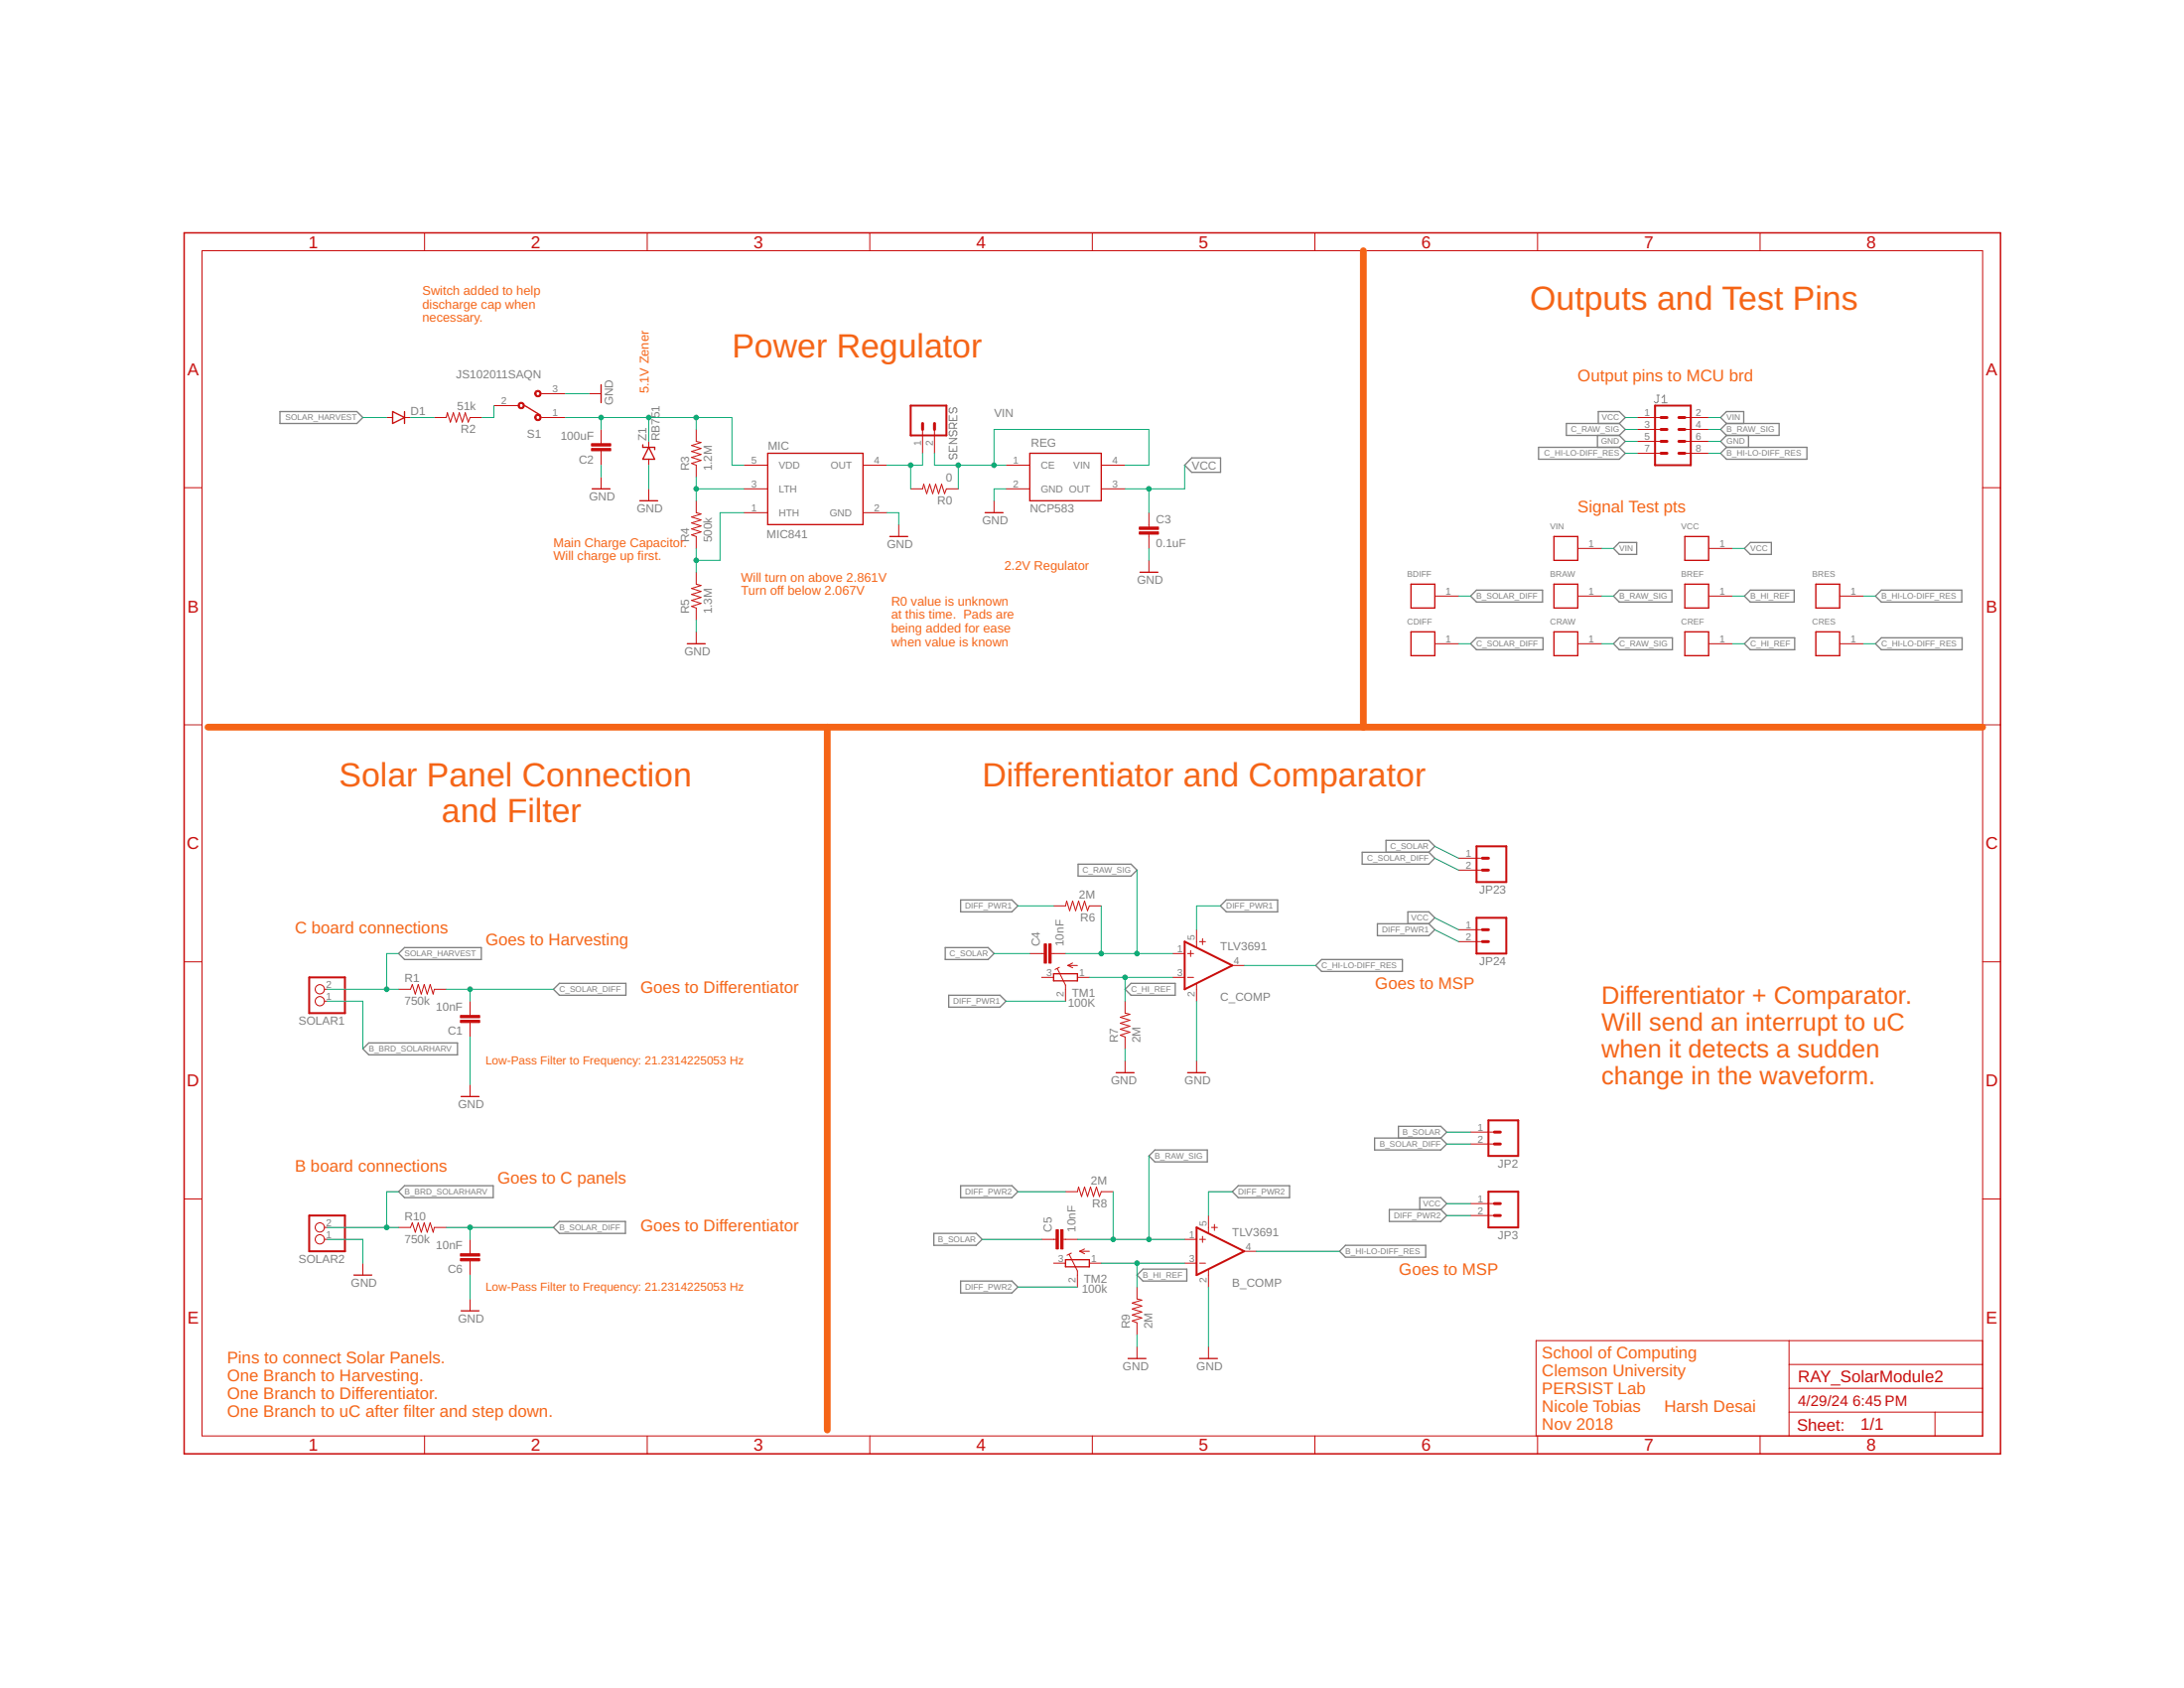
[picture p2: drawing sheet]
<svg xmlns="http://www.w3.org/2000/svg" width="279mm" height="216mm" viewBox="0 0 279 216" stroke-linecap="round" stroke-linejoin="round" font-family="sans-serif">
<g fill="none" stroke="#808080" stroke-width=".13">
<path d="M121.4 53.1v.7h1v-.7M121.4 57.1v.6h1v-.6M121.4 56.1h1l-1 .6h1M121.6 58.1l-.2 .1v.3l.2 .2h.2l.1-.2v-.3l.2-.1h.1l.2 .1v.3l-.2 .2M121.6 52.2l-.2 .1v.3l.2 .2h.2l.1-.2v-.3l.2-.1h.1l.2 .1v.3l-.2 .2M121.6 55.1l-.2 .2v.3l.2 .2h.2l.1-.2v-.3l.2-.2h.1l.2 .2v.3l-.2 .2M121.9 53.5v.3M121.9 57.4v.3M122.1 54.8v-.5l-.2-.2h-.3l-.2 .2v.5h1M122.4 54.1l-.3 .3M212 50.5h.3M212.1 50.5v.9l-.1 .1h-.2l-.2-.1"/>
<path d="M212.6 51.5h.7M212.6 50.9l.3-.4v1"/>
</g>
<g fill="none" stroke="#808080" stroke-width=".17">
<path d="M35.8 52.6h9.9l.7 .8-.7 .8h-9.9zM152.5 58.6h3.6v1.8h-3.6l-.9-.9zM196.8 57.2h10.4l.7 .8-.7 .7h-10.4zM204.4 55.7v1.5M204.5 54.2v-1.6h2.7l.7 .8-.7 .8M207.2 55.7l.7 .8-.7 .7M207.2 54.2h-6.8v1.5h6.8M207.2 54.2l.7 .7-.7 .8M220.9 57.2h10.3v1.5h-10.3l-.8-.7zM220.9 54.2h6.7v1.5h-6.7M220.9 55.7l-.8 .8 .8 .7M220.9 54.2l-.8-.8 .8-.8h2.2v1.6"/>
<path d="M220.9 54.2l-.8 .7 .8 .8M223.7 55.7v1.5M188.1 76.2l.8-.7h8.4v1.5h-8.4zM207.2 69.4h2.2v1.5h-2.2l-.8-.8zM207.2 75.5h6.7v1.5h-6.7l-.8-.8zM223.9 69.4h2.7v1.5h-2.7l-.7-.8zM223.9 75.5h5.6v1.5h-5.6l-.7-.8zM239.9 76.2l.8-.7h10.3v1.5h-10.3zM188.9 81.6h8.5v1.5h-8.5l-.8-.8zM207.2 81.6h6.8v1.5h-6.8l-.8-.8zM223.9 81.6h5.7v1.5h-5.7l-.7-.8zM239.9 82.3l.8-.7h10.3v1.5h-10.3z"/>
<path d="M122.9 115.1h6.6l.7 .8-.7 .7h-6.6zM137.9 110.5h6.8l.8 .8-.8 .8h-6.8zM156.1 115.9l.8-.8h6.5v1.5h-6.5zM174.3 109h8.5l.8 .8-.8 .7h-8.5zM176.2 118.2h6.6l.8 .7-.8 .8h-6.6zM177.3 109v-1.5h5.5l.8 .7-.8 .8M180.1 118.2v-1.6h2.7l.8 .8-.8 .8M46.4 134.2l.8-.8h11.3v1.5h-11.3zM51 122l.8-.8h9.8v1.5h-9.8zM71.6 125.8h8.5v1.5h-8.5l-.8-.8zM120.9 121.2h5.5l.8 .8-.8 .7h-5.5zM121.4 127.3h6.5l.8 .8-.8 .7h-6.5z"/>
<path d="M143.9 126.5l.8-.7h5.6v1.5h-5.6zM168.3 123.5l.8-.8h10.3v1.5h-10.3zM51 152.4l.8-.7h11.3v1.5h-11.3zM71.6 156.2h8.4v1.6h-8.4l-.8-.8zM119.5 157.8h5.4l.7 .7-.7 .8h-5.4zM122.9 151.7h6.6l.7 .7-.7 .8h-6.6zM147.7 147.1h6.8v1.5h-6.8l-.7-.8zM157.6 152.4l.8-.7h6.6v1.5h-6.6zM175.9 145.6h8.4l.8 .7-.8 .8h-8.4zM177.7 154.7h6.6l.8 .8-.8 .7h-6.6zM178.9 145.6v-1.5h5.4l.8 .7-.8 .8M181.6 154.7v-1.5h2.7l.8 .7-.8 .8"/>
<path d="M122.9 163.9h6.6l.7 .7-.7 .8h-6.6zM145.5 163.1l.7-.8h5.6v1.6h-5.6zM171.4 160l.7-.7h10.3v1.5h-10.3z"/>
</g>
<g fill="none" stroke="#c90d0c" stroke-width=".17">
<path d="M50.2 52.6l1.6 .8-1.6 .8zM51.8 52.6v1.6M67.1 51.9l2 1.2M76.9 49.2v2.3M82.2 56.9v.3h1.6v.3M83 57.2l.8 1.5h-1.6zM98.2 58h12.2v9.1h-12.2zM131.7 58h9.2v6.1h-9.2zM75.8 62.5h2.2M81.9 64.1h2.2M113.8 68.6h2.3M126 65.6h2.3"/>
<path d="M145.8 73.2h2.3M180.5 74.7h3.1v3.1h-3.1zM198.8 68.6h3v3.1h-3zM198.8 74.7h3v3.1h-3zM215.5 68.6h3.1v3.1h-3.1zM215.5 74.7h3.1v3.1h-3.1zM232.3 74.7h3.1v3.1h-3.1zM87.9 82.3h2.3M180.5 80.8h3.1v3.1h-3.1zM198.8 80.8h3v3.1h-3zM215.5 80.8h3.1v3.1h-3.1zM232.3 80.8h3.1v3.1h-3.1z"/>
<path d="M134.8 124.5h3v1h-3zM142.8 137.2h2.3M151.9 137.2h2.3M59 140.3h2.3M45.3 163.1h2.3M59 167.7h2.3M136.3 161.1h3.1v.9h-3.1zM144.3 173.8h2.3M153.5 173.8h2.2"/>
</g>
<g fill="none" stroke="#c90d0c" stroke-width=".13">
<path d="M25.8 32.1h227.8v151.6h-227.8zM54.3 29.8v2.3M82.8 29.8v2.3M111.3 29.8v2.3M139.7 29.8v2.3M168.2 29.8v2.3M196.7 29.8v2.3M225.2 29.8v2.3M49.5 53.4h.7M51.8 53.4h.7M55.6 53.4h1.5l.1-.6 .4 1.2 .4-1.2 .4 1.2 .4-1.2 .3 1.2 .4-1.2 .4 1.2 .2-.6h1.6M63.2 51.9h3"/>
<path d="M69.3 53.4h3M69.3 50.4h3M75.4 50.4h1.5M76.9 54.9v1.8M76.9 57.7v1.8M83 56.5v.7M83 58.7v.8M89.1 54.9v1.6l.6 .1-1.2 .4 1.2 .4-1.2 .3 1.2 .4-1.2 .4 1.2 .4-1.2 .4 .6 .2v1.5M95.2 59.5h3M110.4 59.5h3.1M118 54.9v3.1M119.5 54.9v3.1"/>
<path d="M128.7 59.5h3M140.9 59.5h3M209.4 53.4h3.1M209.4 54.9h3.1M209.4 56.5h3.1M209.4 58h3.1M215.5 53.4h3.1M215.5 54.9h3.1M215.5 56.5h3.1M215.5 58h3.1M23.6 62.4h2.2M76.9 61v1.5"/>
<path d="M83 62.5v1.6M89.1 64.1v1.5l.6 .1-1.2 .4 1.2 .4-1.2 .4 1.2 .4-1.2 .3 1.2 .4-1.2 .4 .6 .2v1.5M89.1 73.2v1.5l.6 .2-1.2 .4 1.2 .3-1.2 .4 1.2 .4-1.2 .4 1.2 .4-1.2 .4 .6 .2v1.5M95.2 62.5h3M95.2 65.6h3M110.4 65.6h3.1M115 67.1v1.5M116.5 62.5h1.5l.2-.6 .4 1.2 .3-1.2 .4 1.2 .4-1.2 .4 1.2 .4-1.2 .3 1.2 .3-.6h1.5M127.2 64.1v1.5M128.7 62.5h3M140.9 62.5h3M147 65.6v1.8"/>
<path d="M147 68.3v1.8M147 71.7v1.5M183.6 76.2h3M201.8 70.1h3.1M201.8 76.2h3.1M218.6 70.1h3M218.6 76.2h3M235.4 76.2h3M253.6 62.4h2.3M23.6 92.7h2.2M89.1 80.8v1.5M183.6 82.3h3"/>
<path d="M201.8 82.3h3.1M218.6 82.3h3M235.4 82.3h3M253.6 92.7h2.3M134.8 115.9h1.5l.2-.6 .3 1.2 .4-1.2 .4 1.2 .4-1.2 .4 1.2 .3-1.2 .4 1.2 .3-.6h1.5M153.1 118.9v2.2M186.6 109.8h3.1M186.6 111.3h3.1M186.6 118.9h3.1M23.6 123h2.2M41.5 128.1h.3M41.5 126.5h.3"/>
<path d="M51 126.5h1.5l.2-.6 .4 1.2 .4-1.2 .4 1.2 .4-1.2 .4 1.2 .3-1.2 .4 1.2 .2-.6h1.5M60.1 128.1v1.8M60.1 130.8v1.8M60.1 138.7v1.6M131.7 122h1.9M133.3 125h1.5M134.5 122h1.8M135.3 123.9l1 2.1v2.1M135.5 123.7l-.5 .3M136.6 123.5h1.2M136.6 123.5l.6 .3M137.2 123.2l-.6 .3"/>
<path d="M137.8 125h1.6M143.9 128.1v1.5l.6 .1-1.2 .4 1.2 .4-1.2 .4 1.2 .4-1.2 .3 1.2 .4-1.2 .4 .6 .2v1.6M143.9 135.7v1.5M150 125h1.6M150 122h1.6M151.9 125h.8M151.9 122h.8M152.3 121.6v.7M153.1 125.8v2.3M153.1 135.7v1.5M153.5 120.4h.7M153.8 120.1v.7"/>
<path d="M157.6 123.5h1.6M186.6 120.4h3.1M253.6 123h2.3M23.6 153.4h2.2M41.5 158.5h.3M41.5 157h.3M51 157h1.5l.2-.6 .4 1.2 .4-1.2 .4 1.2 .4-1.2 .4 1.2 .3-1.2 .4 1.2 .2-.6h1.5M60.1 158.5v1.9M133.3 158.5h1.8M136 158.5h1.8M136.3 152.4h1.5l.2-.6 .4 1.2 .3-1.2 .4 1.2 .4-1.2 .4 1.2 .4-1.2 .4 1.2 .2-.6h1.5M138.7 159.7l-.6 .3"/>
<path d="M151.6 158.5h1.5M153.5 158.5h.7M153.8 158.1v.8M154.6 155.5v2.2M155 157h.7M155.4 156.6v.8M188.1 144.8h3.1M188.1 146.3h3.1M188.1 153.9h3.1M188.1 155.5h3.1M253.6 153.4h2.3M46.4 161.6v1.5"/>
<path d="M60.1 161.3v1.8M60.1 166.1v1.6M134.8 161.6h1.5M136.8 160.4l1 2.2v2M137.1 160.3l-.6 .2M138.1 160h1.3M138.1 160l.6 .4M139.4 161.6h1.5M145.5 164.6v1.5l.6 .2-1.3 .4 1.3 .3-1.3 .4 1.3 .4-1.3 .4 1.3 .4-1.3 .4 .7 .2v1.5M145.5 172.2v1.6M151.6 161.6h1.5M153.5 161.6h.7"/>
<path d="M154.6 162.4v2.2M154.6 172.2v1.6M159.2 160h1.5M228.9 171.5v12.2M228.9 177.6h24.7M228.9 174.5h24.7M253.6 171.5h-57.1v12.2M54.3 183.7v2.2M82.8 183.7v2.2M111.3 183.7v2.2M139.7 183.7v2.2M168.2 183.7v2.2"/>
<path d="M196.7 183.7v2.2M225.2 183.7v2.2M228.9 180.6h24.7M247.5 180.6v3.1"/>
<circle cx="40.9" cy="128.1" r=".59"/>
<circle cx="40.9" cy="126.5" r=".59"/>
<circle cx="40.9" cy="158.5" r=".59"/>
<circle cx="40.9" cy="157" r=".59"/>
</g>
<g fill="#c90d0c" stroke="#c90d0c" stroke-width=".13">
<path d="M75.7 56.7h2.4v.3h-2.4z"/>
<path d="M75.7 57.4h2.4v.3h-2.4z"/>
<path d="M145.8 68h2.4v.3h-2.4z"/>
<path d="M145.8 67.4h2.4v.3h-2.4z"/>
<path d="M58.9 129.9h2.5v.3h-2.5z"/>
<path d="M58.9 130.5h2.5v.3h-2.5z"/>
<path d="M134.2 120.7h.3v2.5h-.3z"/>
<path d="M133.6 120.7h.3v2.5h-.3z"/>
<path d="M135.7 157.3h.3v2.4h-.3z"/>
<path d="M135.1 157.3h.3v2.4h-.3z"/>
<path d="M58.9 160.4h2.5v.3h-2.5z"/>
<path d="M58.9 161h2.5v.3h-2.5z"/>
</g>
<path d="M23.6 29.8h232.3v156.1h-232.3z" fill="none" stroke="#c90d0c" stroke-width=".19"/>
<path d="M116.5 51.9h4.6v3.8h-4.6zM211.7 51.9h4.6v7.6h-4.6zM188.9 108.2h3.8v4.6h-3.8zM188.9 117.4h3.8v4.6h-3.8zM39.6 125h4.5v4.6h-4.5zM151.6 120.4l6 3.1-6 3zM39.6 155.5h4.5v4.5h-4.5zM153.1 157l6.1 3-6.1 3.1zM190.4 143.3h3.8v4.5h-3.8zM190.4 152.4h3.8v4.6h-3.8z" fill="none" stroke="#c90d0c" stroke-width=".25"/>
<g fill="none" stroke="#c90d0c" stroke-width=".38">
<path d="M118 54.2v.7M119.5 54.2v.7M212.5 56.5h.8M212.5 54.9h.8M212.5 53.4h.8M212.5 58h.8M214.8 56.5h.7M214.8 54.9h.7M214.8 53.4h.7M214.8 58h.7M189.7 111.3h.7M189.7 109.8h.7"/>
<path d="M189.7 118.9h.7M189.7 120.4h.7M191.2 146.3h.7M191.2 144.8h.7M191.2 155.5h.7M191.2 153.9h.7"/>
</g>
<g fill="#c90d0c" stroke="#c90d0c" stroke-width=".13">
<path d="M68.6 53a.42 .42 0 0 1 .6 .2 .42 .42 0 0 1-.3 .6 .42 .42 0 0 1-.5-.4h.2a.26 .26 0 0 1 .3-.2 .26 .26 0 0 1 .1 .4 .26 .26 0 0 1-.4-.1v-.1h-.2z" fill-rule="evenodd"/>
<path d="M68.6 50a.42 .42 0 0 1 .6 .2 .42 .42 0 0 1-.3 .6 .42 .42 0 0 1-.5-.4h.2a.26 .26 0 0 1 .3-.3 .26 .26 0 0 1 .1 .4 .26 .26 0 0 1-.4 0v-.1h-.2z" fill-rule="evenodd"/>
<path d="M66.4 51.5a.41 .41 0 0 1 .7 .2 .41 .41 0 0 1-.3 .5 .41 .41 0 0 1-.5-.3h.1a.26 .26 0 0 1 .4-.3 .26 .26 0 0 1 .1 .5 .26 .26 0 0 1-.5-.1v-.1h-.1z" fill-rule="evenodd"/>
</g>
<g fill="none" stroke="#0dab76" stroke-width=".13">
<path d="M46.4 53.4h3.1M52.5 53.4h3.1M63.2 51.9v1.5h-1.5M72.3 50.4h3.1M72.3 53.4h21.3v6.1h1.6M76.9 53.4v1.5M76.9 59.5v1.5M83 53.4v3.1M83 59.5v3M89.1 53.4v1.5M116.5 59.5v3M118 58v1.5h-4.5"/>
<path d="M119.5 58v1.5h9.2M122.6 59.5v3M127.2 59.5v-4.6h19.8v4.6h-3.1M151.6 59.5v3h-7.7M207.9 56.5h1.5M207.9 54.9h1.5M207.9 53.4h1.5M207.9 58h1.5M218.6 56.5h1.5M218.6 54.9h1.5M218.6 53.4h1.5M218.6 58h1.5"/>
<path d="M89.1 61v3.1M89.1 70.1v3.1M89.1 79.3v1.5M89.1 62.5h6.1M95.2 65.6h-3.1v6.1h-3M113.5 65.6h1.5v1.5M128.7 62.5h-1.5v1.6M147 62.5v3.1M147 70.1v1.6M186.6 76.2h1.5M204.9 70.1h1.5M204.9 76.2h1.5"/>
<path d="M221.6 70.1h1.6M221.6 76.2h1.6M238.4 76.2h1.5M186.6 82.3h1.5M204.9 82.3h1.5M221.6 82.3h1.6M238.4 82.3h1.5M130.2 115.9h4.6M140.9 115.9v6.1M145.5 111.3v10.7M156.1 115.9h-3v3M183.6 117.4l3 1.5"/>
<path d="M183.6 118.9l3 1.5M183.6 109.8l3 1.5M183.6 108.2l3 1.6M41.8 128.1h4.6v6.1M41.8 126.5h9.2M51 122h-1.5v4.5M57.1 126.5h13.7M60.1 126.5v1.6M60.1 132.6v6.1M127.2 122h4.5M128.7 128.1h7.6M136.3 122h13.7"/>
<path d="M139.4 125h10.6M143.9 125v3.1M143.9 134.2v1.5M153.1 128.1v7.6M159.2 123.5h9.1M41.8 158.5h4.6v3.1M41.8 157h9.2M51 152.4h-1.5v4.6M57.1 157h13.7M60.1 157v1.5M125.6 158.5h7.7M130.2 152.4h6.1"/>
<path d="M137.8 158.5h13.8M142.4 152.4v6.1M147 147.8v10.7M157.6 152.4h-3v3.1M185.1 153.9h3M185.1 146.3h3M185.1 144.8h3M185.1 155.5h3M60.1 163.1v3M130.2 164.6h7.6M140.9 161.6h10.7M145.5 161.6v3"/>
<path d="M145.5 170.7v1.5M154.6 164.6v7.6M160.7 160h10.7"/>
</g>
<g fill="#0dab76" stroke="#0dab76" stroke-width=".13">
<circle cx="89.1" cy="62.5" r=".3"/>
<circle cx="89.1" cy="71.7" r=".3"/>
<circle cx="127.2" cy="59.5" r=".3"/>
<circle cx="122.6" cy="59.5" r=".3"/>
<circle cx="147" cy="62.5" r=".3"/>
<circle cx="143.9" cy="125" r=".3"/>
<circle cx="49.5" cy="126.5" r=".3"/>
<circle cx="60.1" cy="126.5" r=".3"/>
<circle cx="89.1" cy="53.4" r=".3"/>
<circle cx="83" cy="53.4" r=".3"/>
<circle cx="76.9" cy="53.4" r=".3"/>
<circle cx="116.5" cy="59.5" r=".3"/>
<circle cx="60.1" cy="157" r=".3"/>
<circle cx="49.5" cy="157" r=".3"/>
<circle cx="145.5" cy="161.6" r=".3"/>
<circle cx="140.9" cy="122" r=".3"/>
<circle cx="145.5" cy="122" r=".3"/>
<circle cx="142.4" cy="158.5" r=".3"/>
<circle cx="147" cy="158.5" r=".3"/>
</g>
<path d="M174.4 32.1v60.9M26.6 93h227M105.8 93v89.9" fill="none" stroke="#f56416" stroke-width=".87"/>
<g font-size="4.3" fill="#f56416">
<text x="195.7" y="39.7">Outputs and Test Pins</text>
<text x="93.7" y="45.8">Power Regulator</text>
<text x="43.4" y="100.6">Solar Panel Connection</text>
<text x="125.6" y="100.6">Differentiator and Comparator</text>
<text x="56.5" y="105.2">and Filter</text>
</g>
<g font-size="3.2" fill="#f56416">
<text x="204.9" y="128.4">Differentiator + Comparator.</text>
<text x="204.9" y="131.9">Will send an interrupt to uC</text>
<text x="204.9" y="135.3">when it detects a sudden</text>
<text x="204.9" y="138.7">change in the waveform.</text>
</g>
<g font-size="2.2" fill="#c90d0c">
<text x="39.5" y="31.7">1</text>
<text x="67.9" y="31.7">2</text>
<text x="96.4" y="31.7">3</text>
<text x="124.9" y="31.7">4</text>
<text x="153.4" y="31.7">5</text>
<text x="181.8" y="31.7">6</text>
<text x="210.3" y="31.7">7</text>
<text x="238.8" y="31.7">8</text>
<text x="24" y="48">A</text>
<text x="254.1" y="48">A</text>
<text x="24" y="78.3">B</text>
<text x="254.1" y="78.3">B</text>
<text x="23.9" y="108.6">C</text>
<text x="254" y="108.6">C</text>
<text x="23.9" y="139">D</text>
<text x="254" y="139">D</text>
<text x="24" y="169.3">E</text>
<text x="254.1" y="169.3">E</text>
<text x="39.5" y="185.6">1</text>
<text x="67.9" y="185.6">2</text>
<text x="96.4" y="185.6">3</text>
<text x="124.9" y="185.6">4</text>
<text x="153.4" y="185.6">5</text>
<text x="181.8" y="185.6">6</text>
<text x="210.3" y="185.6">7</text>
<text x="238.8" y="185.6">8</text>
</g>
<g font-size="2.1" fill="#f56416">
<text x="201.8" y="48.8">Output pins to MCU brd</text>
<text x="201.8" y="65.6">Signal Test pts</text>
<text x="37.7" y="119.4">C board connections</text>
<text x="62.1" y="120.9">Goes to Harvesting</text>
<text x="81.9" y="127">Goes to Differentiator</text>
<text x="175.9" y="126.5">Goes to MSP</text>
<text x="37.7" y="149.8">B board connections</text>
<text x="63.6" y="151.4">Goes to C panels</text>
<text x="81.9" y="157.5">Goes to Differentiator</text>
<text x="179" y="163.1">Goes to MSP</text>
<text x="197.3" y="173.8">School of Computing</text>
<text x="29" y="174.4">Pins to connect Solar Panels.</text>
<text x="29" y="176.7">One Branch to Harvesting.</text>
<text x="29" y="178.9">One Branch to Differentiator.</text>
<text x="197.3" y="176">Clemson University</text>
<text x="197.3" y="178.3">PERSIST Lab</text>
<text x="29" y="181.2">One Branch to uC after filter and step down.</text>
<text x="197.3" y="180.6">Nicole Tobias</text>
<text x="197.3" y="182.9">Nov 2018</text>
<text x="212.9" y="180.6">Harsh Desai</text>
</g>
<g font-size="2.1" fill="#c90d0c">
<text x="230" y="176.8">RAY_SolarModule2</text>
<text x="229.9" y="183">Sheet:</text>
<text x="238" y="182.9">1/1</text>
</g>
<g font-size="1.9" fill="#c90d0c">
<text x="230" y="179.9">4/29/24</text>
<text x="237" y="179.9">6:45 PM</text>
</g>
<g font-size="1.6" fill="#f56416">
<text x="54" y="37.7">Switch added to help</text>
<text x="54" y="39.5">discharge cap when</text>
<text x="54" y="41.2">necessary.</text>
<text x="83" y="50.3" transform="rotate(-90 83 50.3)">5.1V Zener</text>
<text x="70.8" y="69.9">Main Charge Capacitor.</text>
<text x="70.8" y="71.7">Will charge up first.</text>
<text x="94.8" y="74.4">Will turn on above 2.861V</text>
<text x="94.8" y="76.1">Turn off below 2.067V</text>
<text x="114" y="77.4">R0 value is unknown</text>
<text x="128.5" y="72.8">2.2V Regulator</text>
<text x="114" y="79.1">at this time. Pads are</text>
<text x="114" y="80.9">being added for ease</text>
<text x="114" y="82.6">when value is known</text>
</g>
<g font-size="1.5" fill="#808080">
<text x="52.5" y="53.1">D1</text>
<text x="58.4" y="48.4">JS102011SAQN</text>
<text x="58.5" y="52.5">51k</text>
<text x="78.4" y="51.9" transform="rotate(-90 78.4 51.9)">GND</text>
<text x="127.2" y="53.4">VIN</text>
<text x="59" y="55.4">R2</text>
<text x="67.4" y="56">S1</text>
<text x="71.7" y="56.2">100uF</text>
<text x="74" y="59.3">C2</text>
<text x="82.7" y="56.4" transform="rotate(-90 82.7 56.4)">Z1</text>
<text x="84.4" y="56.4" transform="rotate(-90 84.4 56.4)">RB751</text>
<text x="98.2" y="57.5">MIC</text>
<text x="131.9" y="57.2">REG</text>
<text x="75.4" y="64.1">GND</text>
<text x="81.5" y="65.6">GND</text>
<text x="88.2" y="60.3" transform="rotate(-90 88.2 60.3)">R3</text>
<text x="91.1" y="60.3" transform="rotate(-90 91.1 60.3)">1.2M</text>
<text x="119.9" y="64.5">R0</text>
<text x="121" y="61.6">0</text>
<text x="131.7" y="65.6">NCP583</text>
<text x="152.5" y="60">VCC</text>
<text x="88.2" y="69.4" transform="rotate(-90 88.2 69.4)">R4</text>
<text x="91.1" y="69.4" transform="rotate(-90 91.1 69.4)">500k</text>
<text x="98.1" y="68.8">MIC841</text>
<text x="113.5" y="70.2">GND</text>
<text x="125.6" y="67.1">GND</text>
<text x="147.9" y="69.9">0.1uF</text>
<text x="147.9" y="66.9">C3</text>
<text x="145.5" y="74.7">GND</text>
<text x="87.6" y="83.9">GND</text>
<text x="88.2" y="78.5" transform="rotate(-90 88.2 78.5)">R5</text>
<text x="91.1" y="78.5" transform="rotate(-90 91.1 78.5)">1.3M</text>
<text x="138" y="114.9">2M</text>
<text x="138.2" y="117.8">R6</text>
<text x="189.3" y="114.3">JP23</text>
<text x="51.7" y="125.6">R1</text>
<text x="133" y="121" transform="rotate(-90 133 121)">C4</text>
<text x="136.1" y="121" transform="rotate(-90 136.1 121)">10nF</text>
<text x="156.1" y="121.5">TLV3691</text>
<text x="189.3" y="123.5">JP24</text>
<text x="38.2" y="131">SOLAR1</text>
<text x="51.7" y="128.5">750k</text>
<text x="55.8" y="129.3">10nF</text>
<text x="136.6" y="128.8">100K</text>
<text x="137.1" y="127.5">TM1</text>
<text x="156.1" y="128">C_COMP</text>
<text x="57.3" y="132.4">C1</text>
<text x="143" y="133.4" transform="rotate(-90 143 133.4)">R7</text>
<text x="145.9" y="133.4" transform="rotate(-90 145.9 133.4)">2M</text>
<text x="58.6" y="141.8">GND</text>
<text x="142.1" y="138.7">GND</text>
<text x="151.6" y="138.7">GND</text>
<text x="191.6" y="149.4">JP2</text>
<text x="139.6" y="151.5">2M</text>
<text x="139.7" y="154.4">R8</text>
<text x="38.2" y="161.5">SOLAR2</text>
<text x="51.7" y="159">750k</text>
<text x="51.7" y="156.1">R10</text>
<text x="55.8" y="159.8">10nF</text>
<text x="134.6" y="157.6" transform="rotate(-90 134.6 157.6)">C5</text>
<text x="137.6" y="157.6" transform="rotate(-90 137.6 157.6)">10nF</text>
<text x="157.6" y="158.1">TLV3691</text>
<text x="191.6" y="158.5">JP3</text>
<text x="44.9" y="164.6">GND</text>
<text x="57.3" y="162.9">C6</text>
<text x="138.4" y="165.4">100k</text>
<text x="138.6" y="164.1">TM2</text>
<text x="157.6" y="164.5">B_COMP</text>
<text x="58.6" y="169.2">GND</text>
<text x="144.6" y="170" transform="rotate(-90 144.6 170)">R9</text>
<text x="147.4" y="170" transform="rotate(-90 147.4 170)">2M</text>
<text x="143.6" y="175.3">GND</text>
<text x="153.1" y="175.3">GND</text>
</g>
<g font-size="1.5" fill="#f56416">
<text x="62.1" y="136.1">Low-Pass Filter to Frequency: 21.2314225053 Hz</text>
<text x="62.1" y="165.1">Low-Pass Filter to Frequency: 21.2314225053 Hz</text>
</g>
<g font-size="1.3" fill="#808080">
<text x="64.1" y="51.7">2</text>
<text x="70.7" y="53.2">1</text>
<text x="70.7" y="50.1">3</text>
<text x="210.4" y="53.2">1</text>
<text x="217" y="53.2">2</text>
<text x="96.1" y="59.3">5</text>
<text x="99.6" y="59.9">VDD</text>
<text x="106.3" y="59.9">OUT</text>
<text x="111.8" y="59.3">4</text>
<text x="117.8" y="57" transform="rotate(-90 117.8 57)">1</text>
<text x="119.3" y="57" transform="rotate(-90 119.3 57)">2</text>
<text x="129.6" y="59.3">1</text>
<text x="133.1" y="59.9">CE</text>
<text x="137.3" y="59.9">VIN</text>
<text x="142.3" y="59.3">4</text>
<text x="210.4" y="54.7">3</text>
<text x="210.4" y="56.2">5</text>
<text x="210.4" y="57.8">7</text>
<text x="217" y="54.7">4</text>
<text x="217" y="56.2">6</text>
<text x="217" y="57.8">8</text>
<text x="96.1" y="62.3">3</text>
<text x="96.1" y="65.4">1</text>
<text x="99.6" y="63">LTH</text>
<text x="111.8" y="65.4">2</text>
<text x="129.6" y="62.3">2</text>
<text x="133.1" y="63">GND OUT</text>
<text x="142.3" y="62.3">3</text>
<text x="99.6" y="66">HTH</text>
<text x="106.1" y="66">GND</text>
<text x="203.2" y="69.9">1</text>
<text x="220" y="69.9">1</text>
<text x="185" y="76">1</text>
<text x="203.2" y="76">1</text>
<text x="220" y="76">1</text>
<text x="236.8" y="76">1</text>
<text x="185" y="82.1">1</text>
<text x="203.2" y="82.1">1</text>
<text x="220" y="82.1">1</text>
<text x="236.8" y="82.1">1</text>
<text x="187.5" y="109.6">1</text>
<text x="187.5" y="111.1">2</text>
<text x="187.5" y="118.7">1</text>
<text x="133.9" y="124.8">3</text>
<text x="138.1" y="124.8">1</text>
<text x="150.6" y="121.7">1</text>
<text x="150.6" y="124.8">3</text>
<text x="152.9" y="120.2" transform="rotate(-90 152.9 120.2)">5</text>
<text x="157.9" y="123.3">4</text>
<text x="187.5" y="120.2">2</text>
<text x="41.7" y="127.8">1</text>
<text x="41.7" y="126.3">2</text>
<text x="136.1" y="127.5" transform="rotate(-90 136.1 127.5)">2</text>
<text x="152.9" y="127.5" transform="rotate(-90 152.9 127.5)">2</text>
<text x="189" y="144.6">1</text>
<text x="189" y="146.1">2</text>
<text x="189" y="153.7">1</text>
<text x="189" y="155.3">2</text>
<text x="41.7" y="158.3">1</text>
<text x="41.7" y="156.8">2</text>
<text x="135.4" y="161.4">3</text>
<text x="139.6" y="161.4">1</text>
<text x="152.1" y="158.3">1</text>
<text x="152.1" y="161.4">3</text>
<text x="154.4" y="156.8" transform="rotate(-90 154.4 156.8)">5</text>
<text x="159.4" y="159.8">4</text>
<text x="137.6" y="164" transform="rotate(-90 137.6 164)">2</text>
<text x="154.4" y="164" transform="rotate(-90 154.4 164)">2</text>
</g>
<g font-size="1.1" fill="#808080">
<text x="36.5" y="53.8">SOLAR_HARVEST</text>
<text x="204.9" y="53.8">VCC</text>
<text x="220.9" y="53.8">VIN</text>
<text x="197.5" y="58.3">C_HI-LO-DIFF_RES</text>
<text x="201" y="55.3">C_RAW_SIG</text>
<text x="204.8" y="56.8">GND</text>
<text x="220.9" y="56.8">GND</text>
<text x="220.9" y="58.3">B_HI-LO-DIFF_RES</text>
<text x="220.9" y="55.3">B_RAW_SIG</text>
<text x="198.3" y="67.7">VIN</text>
<text x="207.2" y="70.5">VIN</text>
<text x="215.1" y="67.7">VCC</text>
<text x="223.9" y="70.5">VCC</text>
<text x="180" y="73.8">BDIFF</text>
<text x="188.9" y="76.6">B_SOLAR_DIFF</text>
<text x="198.3" y="73.8">BRAW</text>
<text x="207.2" y="76.6">B_RAW_SIG</text>
<text x="215.1" y="73.8">BREF</text>
<text x="223.9" y="76.6">B_HI_REF</text>
<text x="231.8" y="73.8">BRES</text>
<text x="240.7" y="76.6">B_HI-LO-DIFF_RES</text>
<text x="180" y="79.9">CDIFF</text>
<text x="188.9" y="82.7">C_SOLAR_DIFF</text>
<text x="198.3" y="79.9">CRAW</text>
<text x="207.2" y="82.7">C_RAW_SIG</text>
<text x="215.1" y="79.9">CREF</text>
<text x="223.9" y="82.7">C_HI_REF</text>
<text x="231.8" y="79.9">CRES</text>
<text x="240.7" y="82.7">C_HI-LO-DIFF_RES</text>
<text x="138.5" y="111.7">C_RAW_SIG</text>
<text x="174.9" y="110.1">C_SOLAR_DIFF</text>
<text x="177.9" y="108.6">C_SOLAR</text>
<text x="123.5" y="116.2">DIFF_PWR1</text>
<text x="156.9" y="116.2">DIFF_PWR1</text>
<text x="176.8" y="119.3">DIFF_PWR1</text>
<text x="180.5" y="117.8">VCC</text>
<text x="51.7" y="122.3">SOLAR_HARVEST</text>
<text x="121.5" y="122.3">C_SOLAR</text>
<text x="169.1" y="123.9">C_HI-LO-DIFF_RES</text>
<text x="71.6" y="126.9">C_SOLAR_DIFF</text>
<text x="121.9" y="128.4">DIFF_PWR1</text>
<text x="144.7" y="126.9">C_HI_REF</text>
<text x="47.2" y="134.5">B_BRD_SOLARHARV</text>
<text x="147.7" y="148.2">B_RAW_SIG</text>
<text x="176.5" y="146.7">B_SOLAR_DIFF</text>
<text x="179.4" y="145.2">B_SOLAR</text>
<text x="51.7" y="152.8">B_BRD_SOLARHARV</text>
<text x="123.5" y="152.8">DIFF_PWR2</text>
<text x="158.4" y="152.8">DIFF_PWR2</text>
<text x="178.3" y="155.9">DIFF_PWR2</text>
<text x="182.1" y="154.3">VCC</text>
<text x="71.6" y="157.4">B_SOLAR_DIFF</text>
<text x="120" y="158.9">B_SOLAR</text>
<text x="172.1" y="160.4">B_HI-LO-DIFF_RES</text>
<text x="123.5" y="165">DIFF_PWR2</text>
<text x="146.2" y="163.5">B_HI_REF</text>
</g>
</svg>
